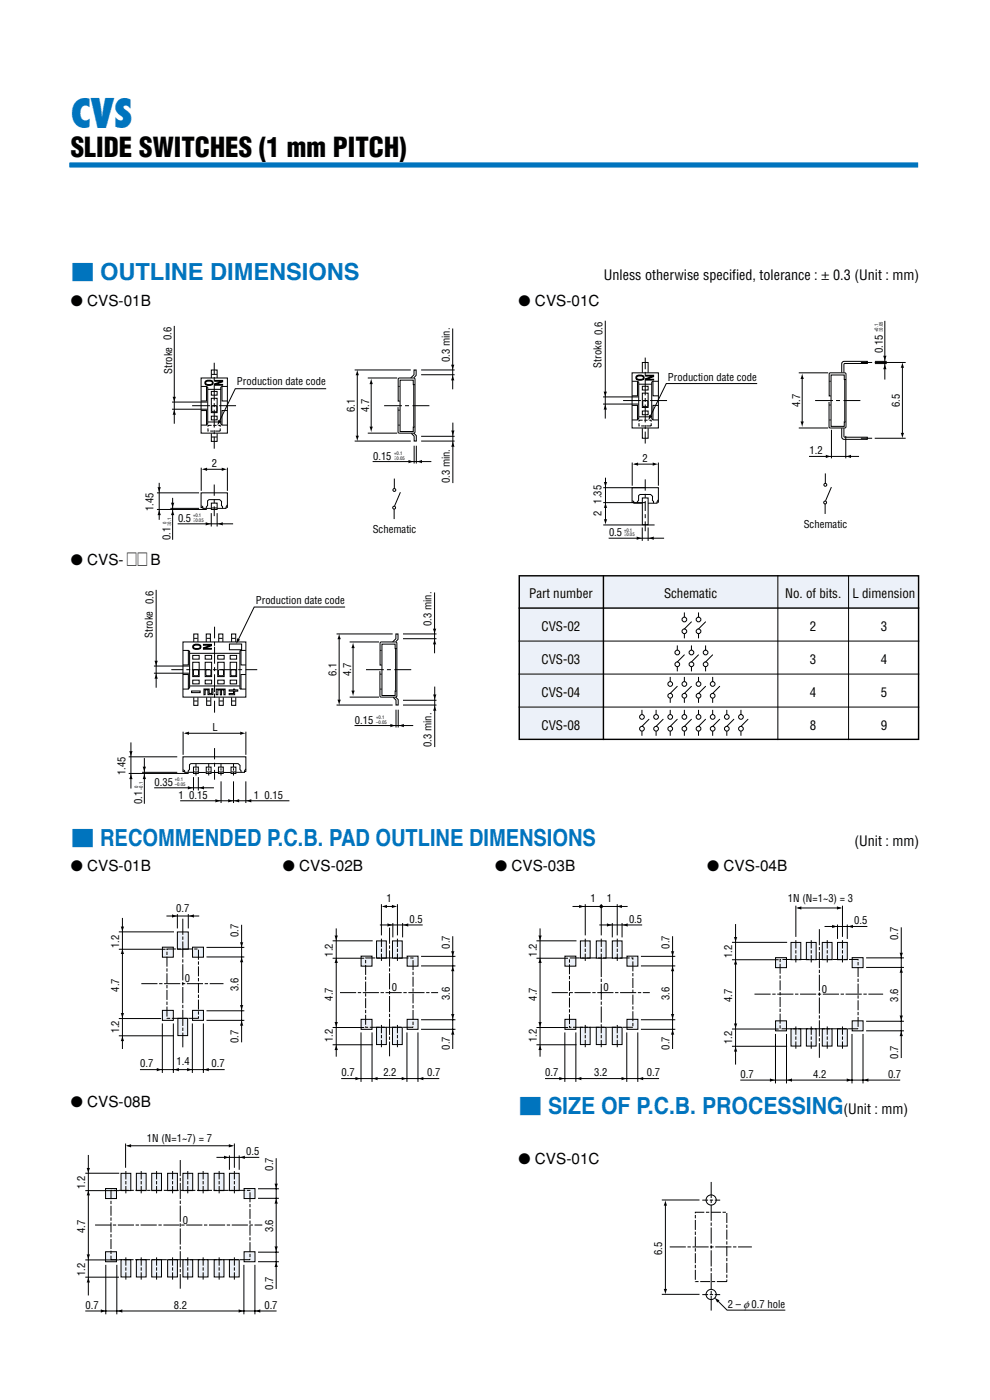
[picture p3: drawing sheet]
<svg xmlns="http://www.w3.org/2000/svg" width="210mm" height="297mm" viewBox="0 0 210 297" stroke-linecap="round" stroke-linejoin="round" font-family="sans-serif">
<path d="M14.7 35h180" fill="none" stroke="#0074be" stroke-width="1" stroke-linecap="butt"/>
<g fill="none" stroke="#000" stroke-width=".21">
<path d="M37 69.1v20.8M44.9 79.4h1.1M45.4 77v2.4M45.4 80v.8M75.2 78.5h11.9M75.8 79.4v13.3M89.3 78.5h7.1M89.3 79.5h7.1M96 69.7v12.9M128.4 68v20.8M134.1 79.1h5.6v11.7h-5.6zM135 79.8l.7-.2a.65 .65 0 0 1 .7 .1 .65 .65 0 0 1 .2 .7l-.9 .3a.63 .63 0 0 1-.6-.2 .63 .63 0 0 1-.1-.7z"/>
<path d="M135.1 79.9l1.2-.1a.33 .33 0 0 1 .2 .3 .33 .33 0 0 1-.2 .3l-.3 .1a.77 .77 0 0 1-1-.4zM136.3 79.1v-2.2h1.2v2.2M136.9 75.9v2.4M136.9 78.9v.8M137 79.6h1.6v.3l-1.6 .6h1.6v.1h-1.6v-.3l1.5-.5h-1.5zM169.4 79.1h6.3M179 79l.1-1.8 4.9-.1v-.4h-5.2l-.3 .5v1.8M182.6 76.9h2.4M185.5 76.9h6.6M185.6 77.1h2.5M185.6 76.7h2.5M187.7 68.1v12.4"/>
<path d="M191.4 77.8v14.3M36.5 85.3h7.5M36.5 86.8h7.5M40.7 86.1h3.8M42.7 80.2h5.5v11.7h-5.5zM42.7 87.1h1.1v3.1M42.7 82h1.1l.3 .2v7.7l-.3 .3h-1.1M42.7 99.2v4.9M43.2 99.6h4.4M43.5 80.9l.8-.2a.65 .65 0 0 1 .7 .1 .65 .65 0 0 1 .1 .7l-.8 .3a.63 .63 0 0 1-.7-.2 .63 .63 0 0 1-.1-.7zM43.7 81l1.2-.1a.33 .33 0 0 1 .1 .3 .33 .33 0 0 1-.1 .3l-.3 .1a.77 .77 0 0 1-1-.4zM43.8 82v3.1h-1.1"/>
<path d="M44.1 82.6h2.8M44.1 89.5h2.8M44.8 80.2v-1.7h1.3v1.7M44.8 83h1.3v.8h-1.3zM44.8 88.3h1.3v.8h-1.3zM44.8 84.5h1.3v3h-1.3zM44.8 91.9v1.7h1.3v-1.7M44.9 92.7h1.1M45 86.1h.9v1.2h-.9zM45.1 86.1h.8M45.4 81.4v3.6M45.4 85.5v.9"/>
<path d="M45.4 86.9v3.8M45.4 91.3v.8M45.4 92.7v2.5M45.5 80.7h1.7v.3l-1.6 .5h1.6v.2h-1.7v-.3l1.6-.5h-1.6zM46.5 86.1h3.6M47.1 82v3.1h1.1M48.2 99.2v4.9M48.2 87.1h-1.1v3.1M48.2 82h-1.1l-.3 .2v7.7l.3 .3h1.1M69.2 82.5h-19.3l-3.4 7M75.2 93.6h11.9M78 80.2h6.3"/>
<path d="M78 91.9h6.3M78.7 81.2v9.6M79 97.9h12.5M81.5 86.1h3.8M84.5 87h.3M84.5 82h.3M84.5 90.2h.3M84.8 85.1h-.3v-4.8h3.5v11.5h-3.5l-.1-5.4M85.9 86.1h.9M87.5 86.1h3.6M87.8 81.7v8.8M87.8 91.9l.5 .5v1.2h-.5v-1.1l-.6-.6"/>
<path d="M87.8 80.1l.5-.5v-1.1h-.5v1l-.7 .7M87.8 94.6v3.7M88 81.6h-.3v-1h-2.8v10.9h2.8v-.9h.3M88.3 94.6v3.7M89.3 93.6h7.1M89.3 92.6h7.1M96.1 89.7v12.8M127.9 84.2h7.5M127.9 85.7h7.5M132.2 85h3.8M134.1 86h1.1v3.1M134.1 80.9h1.1l.3 .2v7.7l-.3 .3h-1.1"/>
<path d="M134.1 98.1v4.9M134.6 98.5h4.4M135.2 80.9v3.1h-1.1M135.5 81.5h2.7M135.5 88.4h2.7M136.3 81.9h1.2v.8h-1.2zM136.3 87.2h1.2v.8h-1.2zM136.3 83.4h1.2v3h-1.2zM136.3 90.9v2.1h1.2v-2.1M136.4 85h1v1.2h-1zM136.5 85h.9M136.9 80.3v3.6"/>
<path d="M136.9 84.4v.9M136.9 85.8v3.8M136.9 90.2v.8M136.9 91.6v2.5M137.9 85h3.6M138.5 80.9v3.1h1.2M139.7 98.1v4.9M139.7 86h-1.2v3.1M139.7 80.9h-1.2l-.3 .2v7.7l.3 .3h1.2M160.6 81.4h-19.3l-3.4 7M169.4 90.8h6.3M170.2 80.2v9.5"/>
<path d="M171.6 96.8h10.6M172.9 85h3.8M175.9 85.9h.3M175.9 80.9h.3M175.9 89.1h.3M176.2 84h-.3l.1-4.8h3.4v11.5h-3.5v-5.4M176.4 91.2v6M177.3 85h.9M178.5 90.8v1.9l.3 .4 5.2 .1v-.4l-4.9-.1-.1-1.9M178.9 85h3.6M179.2 80.6v8.8M179.4 92.5v4.7"/>
<path d="M179.5 80.5h-.4v-.9h-2.8v10.9h2.8v-1h.3M182.6 93h2.4M185.5 93h6.6M33.3 104.6h8.9M33.3 108.1h10.6M33.8 102.4v7.9M36.1 107.8h6.1M36.6 105.6v8.9M37.7 111.1h11.7M42.7 107.3l.3 .2v.3h1.8M43.1 107.7h-.4v-3.1h5.5v3l-.2 .1M43.8 107.8v-.3l.2-.2v-1.1l.3-.2h2.3l.4 .4v.9l.2 .2v.3"/>
<path d="M44.8 108.9v2.8M44.8 106.7h1.3v1.4h-1.3zM44.9 107.8h1.2M45.4 102.8v2.4M45.4 105.9v.9M45.4 107.4v2.1M46.1 108.9v2.8M48.2 107.1l-.3 .7h-1.8M83.6 108v2.1M83.6 101.5v2.1M84.9 104.4l-1.2 2.9M128 111.4h10.9"/>
<path d="M128 106.6h8.9M128 103.5h8.9M128.4 101.3v9.2M129.1 114.2h11.8M134.1 106.2l.3 .2 .1 .4h1.8M134.5 106.6h-.4v-3.1h5.6v3l-.2 .1M135.2 106.7v-.3l.3-.2v-1.1l.3-.2h2.2l.4 .4v.9l.2 .2v.3M136.2 111.9v2.8M136.3 105.6h1.2v5.7h-1.2zM136.9 101.7v2.4M136.9 104.8v.8M136.9 106.3v2.1"/>
<path d="M136.9 109.1v.8M136.9 110.6v2.1M137.5 111.9v2.8M139.7 106l-.3 .8h-1.9M175 106.9v2.1M175.1 100.4v2.1M176.4 103.3l-1.3 3"/>
<circle cx="83.6" cy="107.7" r=".31"/>
<circle cx="83.6" cy="103.9" r=".31"/>
<circle cx="175" cy="106.6" r=".31"/>
<circle cx="175.1" cy="102.9" r=".31"/>
</g>
<path d="M44.1 90.2h2.6v1.3h-2.6zM135.5 89.1h2.6v1.3h-2.6z" fill="none" stroke="#000" stroke-width=".21" stroke-dasharray="1.1 .4 .7 .4 .7 .4" stroke-linecap="butt"/>
<g fill="#000">
<path d="M75.8 78.4l.3 1.2h-.7zM95.7 77.4h.7l-.4 1.2zM170.2 79.2l.3 1.2h-.7zM187.7 77.1l.4 1.2h-.8zM187.3 75.5h.7l-.3 1.2zM191.4 76.8l.4 1.2h-.7zM37 86.8l.3 1.2h-.7zM36.6 84.2h.7l-.3 1.2zM42.7 99.6l1.2-.4v.7zM46.3 89.1l.6 .3-.8 .9zM47 99.2l1.2 .4-1.2 .3zM75.4 92.4h.7l-.3 1.2z"/>
<path d="M78.7 80.3l.4 1.2h-.7zM78.4 90.5h.7l-.4 1.2zM86.7 97.6l1.1 .3-1.1 .4zM88.3 97.9l1.2-.3v.7zM96 79.5l.4 1.2h-.7zM96.1 93.6l.3 1.2h-.7zM95.7 91.3h.7l-.3 1.2zM128.4 85.7l.3 1.2h-.7zM128 83.1h.7l-.3 1.2zM134.2 98.5l1.1-.4v.7zM137.7 88l.6 .3-.8 .9zM138.5 98.1l1.2 .4-1.2 .3z"/>
<path d="M169.8 89.4h.7l-.3 1.2zM175.2 96.5l1.2 .3-1.2 .4zM179.3 96.8l1.2-.3v.7zM191.1 91.8h.7l-.4 1.2zM33.8 108.1l.3 1.2h-.7zM33.4 103.4h.7l-.3 1.2zM36.6 108.1l.4 1.2h-.7zM36.3 106.7h.7l-.4 1.1zM43.6 110.8l1.2 .3-1.2 .4zM46.1 111.1l1.2-.3v.7zM128.4 106.5l.4 1.2h-.7zM128.1 102.3h.7l-.4 1.2z"/>
<path d="M128.1 110.2h.7l-.4 1.2zM135.1 113.8l1.2 .4-1.2 .3zM137.5 114.2l1.2-.4v.7z"/>
</g>
<path d="M119.8 202.8h2.3v2.2h-2.3z" fill="#ecf1f9"/>
<path d="M119.8 202.8h2.3v2.2h-2.3z" fill="none" stroke="#000" stroke-width=".21"/>
<path d="M119.8 216.2h2.3v2.2h-2.3z" fill="#ecf1f9"/>
<path d="M119.8 216.2h2.3v2.2h-2.3z" fill="none" stroke="#000" stroke-width=".21"/>
<path d="M123.1 199.6h2.1v3.7h-2.1z" fill="#ecf1f9"/>
<path d="M123.1 199.6h2.1v3.7h-2.1z" fill="none" stroke="#000" stroke-width=".21"/>
<path d="M126.5 199.6h2.1v3.7h-2.1z" fill="#ecf1f9"/>
<path d="M126.5 199.6h2.1v3.7h-2.1z" fill="none" stroke="#000" stroke-width=".21"/>
<path d="M123.1 217.9h2.1v3.7h-2.1z" fill="#ecf1f9"/>
<path d="M123.1 217.9h2.1v3.7h-2.1z" fill="none" stroke="#000" stroke-width=".21"/>
<path d="M126.5 217.9h2.1v3.7h-2.1z" fill="#ecf1f9"/>
<path d="M124.1 191.8v6.6M127.5 191.8v6.6M130.9 191.8v6.6M126.5 217.9h2.1v3.7h-2.1z" fill="none" stroke="#000" stroke-width=".21"/>
<path d="M124.1 199.1v4.8M127.5 199.1v4.8M127.5 217.4v4.8" fill="none" stroke="#000" stroke-width=".21" stroke-dasharray="1.8 .4 .7 .4" stroke-linecap="butt"/>
<path d="M117 210.6h20.8M127.5 203.9v13.5" fill="none" stroke="#000" stroke-width=".21" stroke-dasharray="3.4 .4 .7 .4" stroke-linecap="butt"/>
<path d="M133 202.8h2.3v2.2h-2.3z" fill="#ecf1f9"/>
<path d="M133 202.8h2.3v2.2h-2.3z" fill="none" stroke="#000" stroke-width=".21"/>
<path d="M133 216.2h2.3v2.2h-2.3z" fill="#ecf1f9"/>
<path d="M133 216.2h2.3v2.2h-2.3z" fill="none" stroke="#000" stroke-width=".21"/>
<path d="M129.9 199.6h2.1v3.7h-2.1z" fill="#ecf1f9"/>
<path d="M129.9 199.6h2.1v3.7h-2.1z" fill="none" stroke="#000" stroke-width=".21"/>
<path d="M129.9 217.9h2.1v3.7h-2.1z" fill="#ecf1f9"/>
<g fill="none" stroke="#000" stroke-width=".21">
<path d="M113.8 199.6h8.5M114.6 197v27.2M121.4 192.3h11.7M127.1 196.2h9.1M129.9 195.8v3.1M132 195.8v3.1M142.7 198.6v23.9M113.8 218h6.7M113.8 203.3h6.7M119.8 219v10.5M122.2 219v10.5M129.9 217.9h2.1v3.7h-2.1z"/>
<path d="M133 219v10.5M135.3 219v10.5M136 202.9h7.2M136 204.9h7.2M136 216.3h7.2M136 218.4h7.2M113.8 221.6h8.5M115.6 228.8h24.2"/>
</g>
<path d="M130.9 199.1v4.8M124.1 217.4v4.8M130.9 217.4v4.8" fill="none" stroke="#000" stroke-width=".21" stroke-dasharray="1.8 .4 .7 .4" stroke-linecap="butt"/>
<g fill="#000">
<path d="M114.2 198.5h.7l-.3 1.2zM122.9 191.9l1.1 .4-1.1 .4zM128.7 195.9l1.2 .3-1.2 .4zM130.7 192.3l1.2-.4v.8zM131.9 196.2l1.2-.3v.7zM114.6 203.1l.3 1.2h-.7zM114.2 216.8h.7l-.3 1.2zM142.7 218.3l.3 1.2h-.7zM142.7 204.8l.3 1.2h-.7zM142.3 215.1h.7l-.3 1.2zM142.3 201.8h.7l-.3 1.2zM114.6 221.6l.3 1.2h-.7z"/>
<path d="M118.6 228.5l1.2 .3-1.2 .4zM122.1 228.8l1.2-.3v.7zM131.8 228.5l1.2 .3-1.2 .4zM135.2 228.8l1.2-.3v.7z"/>
<circle cx="127.5" cy="192.3" r=".38"/>
</g>
<path d="M120.8 203.2h13.4v14.7h-13.4z" fill="none" stroke="#000" stroke-width=".21" stroke-dasharray="2.1 .4 .7 .4" stroke-linecap="butt"/>
<path d="M76.6 202.8h2.3v2.2h-2.3z" fill="#ecf1f9"/>
<path d="M76.6 202.8h2.3v2.2h-2.3z" fill="none" stroke="#000" stroke-width=".21"/>
<path d="M86.4 202.8h2.3v2.2h-2.3z" fill="#ecf1f9"/>
<path d="M86.4 202.8h2.3v2.2h-2.3z" fill="none" stroke="#000" stroke-width=".21"/>
<path d="M76.6 216.2h2.3v2.2h-2.3z" fill="#ecf1f9"/>
<path d="M76.6 216.2h2.3v2.2h-2.3z" fill="none" stroke="#000" stroke-width=".21"/>
<path d="M86.4 216.2h2.3v2.2h-2.3z" fill="#ecf1f9"/>
<path d="M86.4 216.2h2.3v2.2h-2.3z" fill="none" stroke="#000" stroke-width=".21"/>
<path d="M79.9 199.6h2v3.7h-2z" fill="#ecf1f9"/>
<path d="M79.9 199.6h2v3.7h-2z" fill="none" stroke="#000" stroke-width=".21"/>
<path d="M83.3 199.6h2v3.7h-2z" fill="#ecf1f9"/>
<path d="M83.3 199.6h2v3.7h-2z" fill="none" stroke="#000" stroke-width=".21"/>
<path d="M79.9 217.9h2v3.7h-2z" fill="#ecf1f9"/>
<path d="M79.9 217.9h2v3.7h-2z" fill="none" stroke="#000" stroke-width=".21"/>
<path d="M83.3 217.9h2v3.7h-2z" fill="#ecf1f9"/>
<g fill="none" stroke="#000" stroke-width=".21">
<path d="M70.6 199.6h8.4M71.3 197v27.2M80.6 196.2h9.1M80.9 191.8v6.6M81.3 192.3h2.6M83.3 195.8v3.1M84.3 191.8v6.6M85.4 195.8v3.1M96 198.6v23.9M70.6 218h6.7M70.6 203.3h6.7M76.6 219v10.5"/>
<path d="M78.9 219v10.5M83.3 217.9h2v3.7h-2zM86.3 219v10.5M88.7 219v10.5M89.3 202.9h7.3M89.3 204.9h7.3M89.3 216.3h7.3M89.3 218.4h7.3M70.6 221.6h8.4M72.4 228.8h20.8"/>
</g>
<path d="M77.6 203.2h10v14.7h-10z" fill="none" stroke="#000" stroke-width=".21" stroke-dasharray="2.1 .4 .7 .4" stroke-linecap="butt"/>
<path d="M80.9 199.1v4.8M84.3 199.1v4.8M80.9 217.4v4.8M84.3 217.4v4.8" fill="none" stroke="#000" stroke-width=".21" stroke-dasharray="1.8 .4 .7 .4" stroke-linecap="butt"/>
<path d="M82.6 196.8v27.3M72.1 210.6h20.8" fill="none" stroke="#000" stroke-width=".21" stroke-dasharray="3.4 .4 .7 .4" stroke-linecap="butt"/>
<g fill="#000">
<path d="M71 198.5h.7l-.4 1.2zM80.9 192.3l1.2-.4v.8zM82.2 195.9l1.2 .3-1.2 .4zM83.1 191.9l1.2 .4-1.2 .4zM85.4 196.2l1.2-.3v.7zM71.3 203.1l.4 1.2h-.7zM71 216.8h.7l-.4 1.2zM96 218.3l.4 1.2h-.7zM96 204.8l.4 1.2h-.7zM95.7 215.1h.7l-.4 1.2zM95.7 201.8h.7l-.4 1.2zM71.3 221.6l.4 1.2h-.7z"/>
<path d="M75.4 228.5l1.2 .3-1.2 .4zM78.9 228.8l1.2-.3v.7zM85.2 228.5l1.2 .3-1.2 .4zM88.6 228.8l1.2-.3v.7z"/>
</g>
<path d="M37.6 197.7h2.3v3.7h-2.3z" fill="#ecf1f9"/>
<path d="M37.6 197.7h2.3v3.7h-2.3z" fill="none" stroke="#000" stroke-width=".21"/>
<path d="M34.5 200.9h2.3v2.2h-2.3z" fill="#ecf1f9"/>
<path d="M34.5 200.9h2.3v2.2h-2.3z" fill="none" stroke="#000" stroke-width=".21"/>
<path d="M40.8 200.9h2.4v2.2h-2.4z" fill="#ecf1f9"/>
<path d="M40.8 200.9h2.4v2.2h-2.4z" fill="none" stroke="#000" stroke-width=".21"/>
<path d="M34.5 214.3h2.3v2.2h-2.3z" fill="#ecf1f9"/>
<path d="M34.5 214.3h2.3v2.2h-2.3z" fill="none" stroke="#000" stroke-width=".21"/>
<path d="M40.8 214.3h2.4v2.2h-2.4z" fill="#ecf1f9"/>
<path d="M40.8 214.3h2.4v2.2h-2.4z" fill="none" stroke="#000" stroke-width=".21"/>
<path d="M37.7 216h2.1v3.7h-2.1z" fill="#ecf1f9"/>
<g fill="none" stroke="#000" stroke-width=".21">
<path d="M25.2 197.7h11.7M26 194.7v27.8M35.3 194.3h7M37.6 193.9v3.1M39.9 193.9v3.1M51.3 196.2v24.9M25.2 216.1h9M25.2 201.4h9.9M25.2 219.7h11.7M34.4 217.1v10.5M36.8 217.1v10.5M37.7 216h2.1v3.7h-2.1z"/>
<path d="M40.8 217.1v10.5M43.1 217.1v10.5M43.8 201h8M43.8 203h8M43.8 214.4h8M43.8 216.5h8M29.7 226.9h18M140.4 254.6h8M141.1 255.5v18.3M140.4 274.6h8M152.2 275.9l2 2h12.4"/>
<circle cx="150.9" cy="254.6" r="1.08"/>
<circle cx="150.9" cy="274.6" r="1.08"/>
</g>
<path d="M35.4 201.3h6.7v14.7h-6.7zM147.5 257.2h6.7v14.7h-6.7z" fill="none" stroke="#000" stroke-width=".21" stroke-dasharray="2.1 .4 .7 .4" stroke-linecap="butt"/>
<path d="M38.8 194.9v27.3M30 208.7h17.4M150.9 250.7v27.3M142.1 264.5h17.4" fill="none" stroke="#000" stroke-width=".21" stroke-dasharray="3.4 .4 .7 .4" stroke-linecap="butt"/>
<g fill="#000">
<path d="M25.6 196.6h.7l-.3 1.2zM36.5 194l1.2 .3-1.2 .4zM39.9 194.3l1.2-.3v.7zM26 201.2l.3 1.2h-.7zM25.6 214.9h.7l-.3 1.2zM51.3 216.4l.3 1.2h-.7zM51.3 202.9l.3 1.2h-.7zM50.9 213.2h.7l-.3 1.2zM50.9 199.9h.7l-.3 1.2zM26 219.7l.3 1.2h-.7zM33.3 226.6l1.2 .3-1.2 .4zM36.7 226.9l1.2-.3v.7z"/>
<path d="M39.7 226.6l1.2 .3-1.2 .4zM43.1 226.9l1.2-.3v.7zM141.1 254.6l.4 1.2h-.7zM140.8 273.4h.7l-.4 1.2zM151.5 275.2l1.1 .6-.5 .5z"/>
</g>
<path d="M149 254.6h3.8M149 274.6h3.8" fill="none" stroke="#000" stroke-width=".21" stroke-dasharray="1.2 .4 .7 .4" stroke-linecap="butt"/>
<path d="M38.8 248.9h2.1v3.7h-2.1z" fill="#ecf1f9"/>
<path d="M38.8 248.9h2.1v3.7h-2.1z" fill="none" stroke="#000" stroke-width=".21"/>
<path d="M51.8 252.1h2.3v2.2h-2.3z" fill="#ecf1f9"/>
<path d="M51.8 252.1h2.3v2.2h-2.3z" fill="none" stroke="#000" stroke-width=".21"/>
<path d="M51.8 265.5h2.3v2.2h-2.3z" fill="#ecf1f9"/>
<path d="M51.8 265.5h2.3v2.2h-2.3z" fill="none" stroke="#000" stroke-width=".21"/>
<path d="M42.1 248.9h2v3.7h-2z" fill="#ecf1f9"/>
<path d="M42.1 248.9h2v3.7h-2z" fill="none" stroke="#000" stroke-width=".21"/>
<path d="M45.4 248.9h2.1v3.7h-2.1z" fill="#ecf1f9"/>
<path d="M45.4 248.9h2.1v3.7h-2.1z" fill="none" stroke="#000" stroke-width=".21"/>
<path d="M48.7 248.9h2v3.7h-2z" fill="#ecf1f9"/>
<path d="M48.7 248.9h2v3.7h-2z" fill="none" stroke="#000" stroke-width=".21"/>
<path d="M38.8 267.2h2.1v3.7h-2.1z" fill="#ecf1f9"/>
<path d="M38.8 267.2h2.1v3.7h-2.1z" fill="none" stroke="#000" stroke-width=".21"/>
<path d="M42.1 267.2h2v3.7h-2z" fill="#ecf1f9"/>
<path d="M42.1 267.2h2v3.7h-2z" fill="none" stroke="#000" stroke-width=".21"/>
<path d="M45.4 267.2h2.1v3.7h-2.1z" fill="#ecf1f9"/>
<path d="M45.4 267.2h2.1v3.7h-2.1z" fill="none" stroke="#000" stroke-width=".21"/>
<path d="M48.7 267.2h2v3.7h-2z" fill="#ecf1f9"/>
<path d="M48.7 267.2h2v3.7h-2z" fill="none" stroke="#000" stroke-width=".21"/>
<path d="M28.9 248.9h2.1v3.7h-2.1z" fill="#ecf1f9"/>
<path d="M28.9 248.9h2.1v3.7h-2.1z" fill="none" stroke="#000" stroke-width=".21"/>
<path d="M32.2 248.9h2.1v3.7h-2.1z" fill="#ecf1f9"/>
<path d="M32.2 248.9h2.1v3.7h-2.1z" fill="none" stroke="#000" stroke-width=".21"/>
<path d="M35.6 248.9h2v3.7h-2z" fill="#ecf1f9"/>
<path d="M35.6 248.9h2v3.7h-2z" fill="none" stroke="#000" stroke-width=".21"/>
<path d="M28.9 267.2h2.1v3.7h-2.1z" fill="#ecf1f9"/>
<path d="M28.9 267.2h2.1v3.7h-2.1z" fill="none" stroke="#000" stroke-width=".21"/>
<path d="M32.2 267.2h2.1v3.7h-2.1z" fill="#ecf1f9"/>
<path d="M32.2 267.2h2.1v3.7h-2.1z" fill="none" stroke="#000" stroke-width=".21"/>
<path d="M35.6 267.2h2v3.7h-2z" fill="#ecf1f9"/>
<path d="M35.6 267.2h2v3.7h-2z" fill="none" stroke="#000" stroke-width=".21"/>
<path d="M25.7 248.9h2v3.7h-2z" fill="#ecf1f9"/>
<path d="M25.7 248.9h2v3.7h-2z" fill="none" stroke="#000" stroke-width=".21"/>
<path d="M22.4 252.1h2.3v2.2h-2.3z" fill="#ecf1f9"/>
<path d="M22.4 252.1h2.3v2.2h-2.3z" fill="none" stroke="#000" stroke-width=".21"/>
<path d="M22.4 265.5h2.3v2.2h-2.3z" fill="#ecf1f9"/>
<path d="M22.4 265.5h2.3v2.2h-2.3z" fill="none" stroke="#000" stroke-width=".21"/>
<path d="M25.7 267.2h2v3.7h-2z" fill="#ecf1f9"/>
<g fill="none" stroke="#000" stroke-width=".21">
<path d="M33.1 125.1v20.8M38.8 136.2h13.4v11.7h-13.4zM38.8 138h1.2v3.1h-1.2M40 138l.2 .2v7.7l-.2 .3M40.3 138.6h10.5M40.9 139h1.3v.8h-1.3zM40.9 136.9l.8-.2a.65 .65 0 0 1 .7 .1 .65 .65 0 0 1 .2 .7l-.9 .3a.63 .63 0 0 1-.7-.2 .63 .63 0 0 1-.1-.7zM41.1 136.2v-1.7h.9v1.7M41.1 137l1.2-.1a.33 .33 0 0 1 .2 .3 .33 .33 0 0 1-.2 .3l-.3 .1a.77 .77 0 0 1-1-.4zM41.1 135.4h.8M43.2 136.7h1.6v.3l-1.6 .5h1.6v.2h-1.6v-.3l1.5-.5h-1.5zM43.5 139h1.4v.8h-1.4z"/>
<path d="M43.7 136.2v-1.7h.9v1.7M43.8 135.4h.8M45.5 133v2.4M45.5 136.2v.8M45.5 137.2v3.6M46.2 139h1.4v.8h-1.4zM46.4 136.2v-1.7h.9v1.7M46.4 135.4h.8M48.7 136.6h2.6v1.2h-2.6zM48.8 139h1.4v.8h-1.4zM49.1 136.2v-1.7h.9v1.7M49.2 135.4h.8"/>
<path d="M51.1 138l-.2 .1v8l.2 .1M52.2 138h-1.1v3.1h1.1M71.4 134.5h11.9M71.9 135.4v13.3M73.2 128.8h-19.3l-3.4 7M74.2 136.2h6.2M74.9 137.2v9.6M80.6 138h.3M83.9 137.7v8.8M84 136.1l.4-.5v-1.1h-.4v1l-.7 .7M84.2 137.6h-.4v-1h-2.8v10.9h2.8v-.9h.3M85.5 134.5h7.1"/>
<path d="M85.5 135.5h7.1M92.2 125.7v12.9M27.8 157.5v9.8M32.6 141.3h7.5M32.6 142.8h7.5M36.3 142.1h2.6M38.8 143.1h1.2v3.1h-1.2M38.8 155.2v4.9M39.3 155.6h12.2M39.5 142.1h.9M40.3 145.5h10.5M40.6 146.6h1.9v.3h-1.9z"/>
<path d="M40.7 142.1h3.8M40.9 144.3h1.3v.8h-1.3zM40.9 140.5h1.3v3h-1.3zM41.1 142.1h.9v1.2h-.9zM41.1 147.9v1.7h.9v-1.7M41.1 148.7h.8M43.3 146.2h1.1v.9h.5v-1h.3v1.3h-1.1v-1.1h-.6v1.1h-.2zM43.5 144.3h1.4v.8h-1.4zM43.5 140.5h1.4v3h-1.4zM43.7 142.1h1v1.2h-1zM43.8 147.9v1.7h.9v-1.7M43.9 148.7h.8"/>
<path d="M45.1 142.1h.9M45.5 141.5v.9M45.5 143v3.8M45.5 147.2v.8M45.5 148.7v2.5M45.5 158.7v2.4M45.9 146.2h1.9v1.2h-.3v-1h-.5v1h-.3v-1h-.5v1h-.3zM46.2 144.3h1.4v.8h-1.4zM46.2 140.5h1.4v3h-1.4zM46.4 142.1h.9v1.2h-.9zM46.5 147.9v1.7h.9v-1.7M46.5 148.7h.8"/>
<path d="M46.7 142.1h3.6M48.6 146.4h.9v-.2h.3v.2h.6v.2h-.6v.8h-1.2v-.3h.9v-.5h-.9zM48.8 144.3h1.4v.8h-1.4zM48.8 140.5h1.4v3h-1.4zM49 142.1h1v1.2h-1zM49.1 147.9v1.7h.9v-1.7M49.2 148.7h.8M50.5 142.1h.9M52.1 142.1h2.5M52.2 143.1h-1.1v3.1h1.1M52.2 155.2v4.9M71.4 149.6h11.9"/>
<path d="M74.2 147.9h6.2M75.2 153.9h12.5M77.6 142.1h3.8M80.6 143h.4M80.6 146.2h.4M81 141.1h-.4l.1-4.8h3.4v11.5h-3.4l-.1-5.4M82.1 142.1h.8M83.7 142.1h3.5M83.9 147.9l.6 .5v1.2h-.5v-1.1l-.6-.6M84 150.6v3.7M84.5 150.6v3.7M85.5 149.6h7.1"/>
<path d="M85.5 148.6h7.1M92.2 145.7v12.8M27.3 160.6h10.3M27.3 164.1h12.7M30.1 163.8h7.5M30.6 160.8v9.7M32.7 167.1h12.7M38.2 169.9h23.2M38.9 163.3l.3 .2v.3h1.9M39.2 163.7h-.4v-3.1h13.4v3l-.2 .1M39.9 163.8v-.3l.3-.2v-1.1l.3-.2h10l.4 .4v.9l.2 .2v.3M41 162.7h1.1v1.4h-1.1z"/>
<path d="M41 164.9v2.8M41.1 163.8h1M41.6 162v.8M41.6 163v.5M41.6 163.8v.7M42.1 164.9v2.8M42.1 163.9h1.6M43.7 162.7h1.1v1.4h-1.1zM43.8 163.8h1M44.3 162v.8M44.3 163v.5M44.3 163.8v.7"/>
<path d="M44.8 163.9h1.5M45.5 161.8v.9M45.5 163.3v2.1M46.3 162.7h1.1v1.4h-1.1zM46.4 163.8h1M46.9 162v.8M46.9 163v.5M46.9 163.8v.7M46.9 165.8v4.6M47.5 163.9h1.5M49 162.7h1v1.4h-1zM49.1 163.8h.9"/>
<path d="M49.5 162v.8M49.5 163v.5M49.5 163.8v.7M49.5 165.8v4.6M52.1 165.8v4.6M52.2 163.1l-.3 .7h-1.8M18.1 252.6h7.2M18.1 248.9h7.2M18.7 245v29.8M26.6 242.6v5.1M27 243.1h22.3M45.9 245.5h9.1"/>
<path d="M48.7 245.1v3.1M49.7 242.6v5.1M50.7 245.1v3.1M54.7 252.2h4.5M54.7 254.2h4.5M58.6 245.7v27.7M18.1 278.1h40.6M18.1 267.3h7.1M18.1 270.9h7.1M22.4 268.3v10.5M24.8 268.3v10.5M25.7 267.2h2v3.7h-2z"/>
<path d="M51.7 268.3v10.5M54.1 268.3v10.5M54.7 265.6h4.5M54.7 267.7h4.5"/>
</g>
<path d="M23.5 252.5h29.5v14.7h-29.5z" fill="none" stroke="#000" stroke-width=".21" stroke-dasharray="2.1 .4 .7 .4" stroke-linecap="butt"/>
<g fill="none" stroke="#000" stroke-width=".21" stroke-dasharray="1.8 .4 .7 .4" stroke-linecap="butt">
<path d="M26.7 248.4v4.8M30 248.4v4.8M33.2 248.4v4.8M36.6 248.4v4.8M39.8 248.4v4.8M43.1 248.4v4.8M46.5 248.4v4.8M49.7 248.4v4.8M26.7 266.7v4.8M30 266.7v4.8M33.2 266.7v4.8M36.6 266.7v4.8"/>
<path d="M39.8 266.7v4.8M43.1 266.7v4.8M46.5 266.7v4.8M49.7 266.7v4.8"/>
</g>
<path d="M20.2 259.9h35.4M38.2 246.1v27.3" fill="none" stroke="#000" stroke-width=".21" stroke-dasharray="3.4 .4 .7 .4" stroke-linecap="butt"/>
<g fill="#000">
<path d="M50.3 135.4l.6 .3-.8 .9zM71.9 134.4l.4 1.2h-.7zM74.9 136.3l.3 1.2h-.7zM92.2 135.5l.3 1.2h-.7zM91.8 133.4h.7l-.3 1.2zM27.4 159.4h.7l-.3 1.2zM33.1 142.8l.4 1.2h-.7zM32.8 140.2h.7l-.4 1.2zM38.9 155.6l1.2-.4v.7zM51 155.2l1.2 .4-1.2 .3zM71.6 148.4h.7l-.4 1.2zM74.5 146.5h.7l-.3 1.2z"/>
<path d="M82.8 153.6l1.2 .3-1.2 .4zM84.5 153.9l1.2-.3v.7zM92.2 149.6l.4 1.2h-.7zM91.9 147.3h.7l-.4 1.2zM27.8 164.1l.3 1.2h-.7zM30.6 164.1l.4 1.2h-.7zM30.3 162.7h.7l-.4 1.1zM39.8 166.8l1.2 .3-1.2 .4zM42.1 167.1l1.2-.3v.7zM45.7 169.5l1.2 .4-1.2 .3zM48.4 169.5l1.2 .4-1.2 .3zM49.5 169.9l1.2-.4v.7z"/>
<path d="M52.1 169.9l1.2-.4v.7zM18.7 252.4l.4 1.2h-.7zM18.4 247.8h.7l-.4 1.2zM26.6 243.1l1.2-.4v.7zM47.5 245.2l1.2 .3-1.2 .4zM48.5 242.7l1.2 .4-1.2 .3zM50.7 245.5l1.2-.3v.7zM58.6 254.1l.3 1.2h-.7zM58.2 251.1h.7l-.3 1.2zM18.7 270.9l.4 1.2h-.7zM18.4 266.1h.7l-.4 1.2zM21.4 277.8l1.2 .3-1.2 .4z"/>
<path d="M24.7 278.1l1.2-.3v.7zM50.6 277.8l1.2 .3-1.2 .4zM54 278.1l1.2-.3v.7zM58.6 267.6l.3 1.2h-.7zM58.2 264.4h.7l-.3 1.2z"/>
</g>
<path d="M167.8 199.9h2.1v3.7h-2.1z" fill="#ecf1f9"/>
<path d="M167.8 199.9h2.1v3.7h-2.1z" fill="none" stroke="#000" stroke-width=".21"/>
<path d="M164.5 203.2h2.3v2.1h-2.3z" fill="#ecf1f9"/>
<path d="M164.5 203.2h2.3v2.1h-2.3z" fill="none" stroke="#000" stroke-width=".21"/>
<path d="M180.8 203.2h2.3v2.1h-2.3z" fill="#ecf1f9"/>
<path d="M180.8 203.2h2.3v2.1h-2.3z" fill="none" stroke="#000" stroke-width=".21"/>
<path d="M164.5 216.6h2.3v2.1h-2.3z" fill="#ecf1f9"/>
<path d="M164.5 216.6h2.3v2.1h-2.3z" fill="none" stroke="#000" stroke-width=".21"/>
<path d="M180.8 216.6h2.3v2.1h-2.3z" fill="#ecf1f9"/>
<path d="M180.8 216.6h2.3v2.1h-2.3z" fill="none" stroke="#000" stroke-width=".21"/>
<path d="M171 199.9h2.1v3.7h-2.1z" fill="#ecf1f9"/>
<path d="M171 199.9h2.1v3.7h-2.1z" fill="none" stroke="#000" stroke-width=".21"/>
<path d="M174.4 199.9h2.1v3.7h-2.1z" fill="#ecf1f9"/>
<path d="M174.4 199.9h2.1v3.7h-2.1z" fill="none" stroke="#000" stroke-width=".21"/>
<path d="M177.7 199.9h2v3.7h-2z" fill="#ecf1f9"/>
<path d="M177.7 199.9h2v3.7h-2z" fill="none" stroke="#000" stroke-width=".21"/>
<path d="M167.8 218.3h2.1v3.6h-2.1z" fill="#ecf1f9"/>
<path d="M167.8 218.3h2.1v3.6h-2.1z" fill="none" stroke="#000" stroke-width=".21"/>
<path d="M171 218.3h2.1v3.6h-2.1z" fill="#ecf1f9"/>
<path d="M171 218.3h2.1v3.6h-2.1z" fill="none" stroke="#000" stroke-width=".21"/>
<path d="M174.4 218.3h2.1v3.6h-2.1z" fill="#ecf1f9"/>
<path d="M174.4 218.3h2.1v3.6h-2.1z" fill="none" stroke="#000" stroke-width=".21"/>
<path d="M177.7 218.3h2v3.6h-2z" fill="#ecf1f9"/>
<g fill="none" stroke="#000" stroke-width=".21">
<path d="M155.3 199.9h11.7M156 196v29.8M168.8 192.1v6.7M169.2 192.6h9.1M174.9 196.5h9.1M177.7 196.1v3.1M178.7 192.1v6.7M179.7 196.1v3.1M191.2 196.7v27.8M155.3 218.3h9.9M155.3 203.6h9.9M164.5 219.3v10.5"/>
<path d="M166.8 219.3v10.5M177.7 218.3h2v3.6h-2zM180.7 219.3v10.5M183.1 219.3v10.5M183.7 203.2h8M183.7 205.2h8M183.7 216.7h8M183.7 218.7h8M155.3 222h11.7M157 229.1h34"/>
</g>
<path d="M165.5 203.5h16.5v14.8h-16.5z" fill="none" stroke="#000" stroke-width=".21" stroke-dasharray="2.1 .4 .7 .4" stroke-linecap="butt"/>
<path d="M168.8 199.5v4.7M172.1 199.5v4.7M175.5 199.5v4.7M178.7 199.5v4.7M168.8 217.8v4.7M172.1 217.8v4.7M175.5 217.8v4.7M178.7 217.8v4.7" fill="none" stroke="#000" stroke-width=".21" stroke-dasharray="1.8 .4 .7 .4" stroke-linecap="butt"/>
<path d="M173.8 197.1v27.3M160 210.9h27.3" fill="none" stroke="#000" stroke-width=".21" stroke-dasharray="3.4 .4 .7 .4" stroke-linecap="butt"/>
<g fill="#000">
<path d="M155.7 198.8h.7l-.4 1.2zM168.8 192.6l1.2-.3v.7zM176.5 196.2l1.2 .3-1.2 .4zM177.5 192.3l1.2 .3-1.2 .4zM179.7 196.5l1.2-.3v.7zM156 203.4l.4 1.2h-.7zM155.7 217.1h.7l-.4 1.2zM191.2 218.6l.3 1.2h-.7zM191.2 205.2l.3 1.2h-.7zM190.8 215.4h.7l-.3 1.2zM190.8 202.1h.7l-.3 1.2zM156 221.9l.4 1.2h-.7z"/>
<path d="M163.3 228.8l1.2 .3-1.2 .4zM166.8 229.1l1.2-.3v.7zM179.6 228.8l1.2 .3-1.2 .4zM183 229.1l1.2-.3v.7z"/>
</g>
<g fill="#ecf1f9">
<path d="M110 122h18v7h-18z"/>
<path d="M110 129h18v7h-18z"/>
<path d="M110 136h18v7h-18z"/>
<path d="M110 143h18v7h-18z"/>
<path d="M128 122h37v7h-37z"/>
<path d="M165 122h15v7h-15z"/>
<path d="M180 122h15v7h-15z"/>
</g>
<circle cx="145.2" cy="133.9" r=".5" fill="#fff"/>
<circle cx="145.2" cy="133.9" r=".5" fill="none" stroke="#000" stroke-width=".21"/>
<circle cx="148.2" cy="133.9" r=".5" fill="#fff"/>
<circle cx="148.2" cy="133.9" r=".5" fill="none" stroke="#000" stroke-width=".21"/>
<circle cx="145.2" cy="131.4" r=".5" fill="#fff"/>
<circle cx="145.2" cy="131.4" r=".5" fill="none" stroke="#000" stroke-width=".21"/>
<circle cx="148.2" cy="131.4" r=".5" fill="#fff"/>
<g fill="none" stroke="#000" stroke-width=".21">
<path d="M145.2 129.9v1M145.2 134.4v1M146.7 131.9l-1.5 1.5M148.2 129.9v1M148.2 134.4v1M149.7 131.9l-1.5 1.5"/>
<circle cx="148.2" cy="131.4" r=".5"/>
</g>
<circle cx="143.7" cy="140.9" r=".5" fill="#fff"/>
<circle cx="143.7" cy="140.9" r=".5" fill="none" stroke="#000" stroke-width=".21"/>
<circle cx="146.7" cy="140.9" r=".5" fill="#fff"/>
<circle cx="146.7" cy="140.9" r=".5" fill="none" stroke="#000" stroke-width=".21"/>
<circle cx="149.7" cy="140.9" r=".5" fill="#fff"/>
<circle cx="149.7" cy="140.9" r=".5" fill="none" stroke="#000" stroke-width=".21"/>
<circle cx="143.7" cy="138.4" r=".5" fill="#fff"/>
<circle cx="143.7" cy="138.4" r=".5" fill="none" stroke="#000" stroke-width=".21"/>
<circle cx="146.7" cy="138.4" r=".5" fill="#fff"/>
<circle cx="146.7" cy="138.4" r=".5" fill="none" stroke="#000" stroke-width=".21"/>
<circle cx="149.7" cy="138.4" r=".5" fill="#fff"/>
<g fill="none" stroke="#000" stroke-width=".21">
<path d="M143.7 136.9v1M145.2 138.9l-1.5 1.5M146.7 136.9v1M148.2 138.9l-1.5 1.5M149.7 136.9v1M151.2 138.9l-1.5 1.5M143.7 141.4v1M146.7 141.4v1M149.7 141.4v1"/>
<circle cx="149.7" cy="138.4" r=".5"/>
</g>
<circle cx="142.2" cy="147.6" r=".5" fill="#fff"/>
<circle cx="142.2" cy="147.6" r=".5" fill="none" stroke="#000" stroke-width=".21"/>
<circle cx="145.2" cy="147.6" r=".5" fill="#fff"/>
<circle cx="145.2" cy="147.6" r=".5" fill="none" stroke="#000" stroke-width=".21"/>
<circle cx="148.2" cy="147.6" r=".5" fill="#fff"/>
<circle cx="148.2" cy="147.6" r=".5" fill="none" stroke="#000" stroke-width=".21"/>
<circle cx="151.2" cy="147.6" r=".5" fill="#fff"/>
<circle cx="151.2" cy="147.6" r=".5" fill="none" stroke="#000" stroke-width=".21"/>
<circle cx="142.2" cy="145.1" r=".5" fill="#fff"/>
<circle cx="142.2" cy="145.1" r=".5" fill="none" stroke="#000" stroke-width=".21"/>
<circle cx="145.2" cy="145.1" r=".5" fill="#fff"/>
<circle cx="145.2" cy="145.1" r=".5" fill="none" stroke="#000" stroke-width=".21"/>
<circle cx="148.2" cy="145.1" r=".5" fill="#fff"/>
<circle cx="148.2" cy="145.1" r=".5" fill="none" stroke="#000" stroke-width=".21"/>
<circle cx="151.2" cy="145.1" r=".5" fill="#fff"/>
<g fill="none" stroke="#000" stroke-width=".21">
<path d="M142.2 143.6v1M142.2 148.1v1M143.7 145.6l-1.5 1.5M145.2 143.6v1M145.2 148.1v1M146.7 145.6l-1.5 1.5M148.2 143.6v1M148.2 148.1v1M149.7 145.6l-1.5 1.5M151.2 143.6v1M151.2 148.1v1M152.7 145.6l-1.5 1.5"/>
<circle cx="151.2" cy="145.1" r=".5"/>
</g>
<circle cx="136.2" cy="154.6" r=".5" fill="#fff"/>
<circle cx="136.2" cy="154.6" r=".5" fill="none" stroke="#000" stroke-width=".21"/>
<circle cx="139.2" cy="154.6" r=".5" fill="#fff"/>
<circle cx="139.2" cy="154.6" r=".5" fill="none" stroke="#000" stroke-width=".21"/>
<circle cx="142.2" cy="154.6" r=".5" fill="#fff"/>
<circle cx="142.2" cy="154.6" r=".5" fill="none" stroke="#000" stroke-width=".21"/>
<circle cx="145.2" cy="154.6" r=".5" fill="#fff"/>
<circle cx="145.2" cy="154.6" r=".5" fill="none" stroke="#000" stroke-width=".21"/>
<circle cx="136.2" cy="152.1" r=".5" fill="#fff"/>
<circle cx="136.2" cy="152.1" r=".5" fill="none" stroke="#000" stroke-width=".21"/>
<circle cx="139.2" cy="152.1" r=".5" fill="#fff"/>
<circle cx="139.2" cy="152.1" r=".5" fill="none" stroke="#000" stroke-width=".21"/>
<circle cx="142.2" cy="152.1" r=".5" fill="#fff"/>
<circle cx="142.2" cy="152.1" r=".5" fill="none" stroke="#000" stroke-width=".21"/>
<circle cx="145.2" cy="152.1" r=".5" fill="#fff"/>
<g fill="none" stroke="#000" stroke-width=".21">
<path d="M136.2 150.6v1M136.2 155.1v1M137.7 152.6l-1.5 1.5M139.2 150.6v1M139.2 155.1v1M140.7 152.6l-1.5 1.5M142.2 150.6v1M142.2 155.1v1M143.7 152.6l-1.5 1.5M145.2 150.6v1M145.2 155.1v1M146.7 152.6l-1.5 1.5"/>
<circle cx="145.2" cy="152.1" r=".5"/>
</g>
<circle cx="148.2" cy="154.6" r=".5" fill="#fff"/>
<circle cx="148.2" cy="154.6" r=".5" fill="none" stroke="#000" stroke-width=".21"/>
<circle cx="151.2" cy="154.6" r=".5" fill="#fff"/>
<circle cx="151.2" cy="154.6" r=".5" fill="none" stroke="#000" stroke-width=".21"/>
<circle cx="154.2" cy="154.6" r=".5" fill="#fff"/>
<circle cx="154.2" cy="154.6" r=".5" fill="none" stroke="#000" stroke-width=".21"/>
<circle cx="157.2" cy="154.6" r=".5" fill="#fff"/>
<circle cx="157.2" cy="154.6" r=".5" fill="none" stroke="#000" stroke-width=".21"/>
<circle cx="148.2" cy="152.1" r=".5" fill="#fff"/>
<circle cx="148.2" cy="152.1" r=".5" fill="none" stroke="#000" stroke-width=".21"/>
<circle cx="151.2" cy="152.1" r=".5" fill="#fff"/>
<circle cx="151.2" cy="152.1" r=".5" fill="none" stroke="#000" stroke-width=".21"/>
<circle cx="154.2" cy="152.1" r=".5" fill="#fff"/>
<circle cx="154.2" cy="152.1" r=".5" fill="none" stroke="#000" stroke-width=".21"/>
<circle cx="157.2" cy="152.1" r=".5" fill="#fff"/>
<g fill="none" stroke="#000" stroke-width=".21">
<path d="M110 136h85M110 143h85M148.2 150.6v1M148.2 155.1v1M149.7 152.6l-1.5 1.5M151.2 150.6v1M151.2 155.1v1M152.7 152.6l-1.5 1.5M154.2 150.6v1M154.2 155.1v1M155.7 152.6l-1.5 1.5M157.2 150.6v1"/>
<path d="M157.2 155.1v1M158.7 152.6l-1.5 1.5"/>
<circle cx="157.2" cy="152.1" r=".5"/>
</g>
<path d="M110 129h85" fill="none" stroke="#000" stroke-width=".3"/>
<path d="M110 150h18v7h-18z" fill="#ecf1f9"/>
<path d="M165 122v35M180 122v35M110 150h85" fill="none" stroke="#000" stroke-width=".21"/>
<path d="M110.1 122.2h84.8v34.7h-84.8zM128 122v35" fill="none" stroke="#000" stroke-width=".3"/>
<text font-size="8.5" fill="#0074be" x="15" y="27.2">CVS</text>
<text font-size="5.7" x="15" y="33.3">SLIDE SWITCHES (1 mm PITCH)</text>
<g font-size="4.5" fill="#0074be">
<text x="15" y="59.4">■ OUTLINE DIMENSIONS</text>
<text x="15" y="179.4">■ RECOMMENDED P.C.B. PAD OUTLINE DIMENSIONS</text>
<text x="110" y="236.4">■ SIZE OF P.C.B. PROCESSING</text>
</g>
<g font-size="3.3">
<text x="15" y="64.9">● CVS-01B</text>
<text x="110" y="64.9">● CVS-01C</text>
<text x="15" y="119.9">● CVS- □□ B</text>
<text x="15" y="184.9">● CVS-01B</text>
<text x="60" y="184.9">● CVS-02B</text>
<text x="105" y="184.9">● CVS-03B</text>
<text x="150" y="184.9">● CVS-04B</text>
<text x="15" y="234.9">● CVS-08B</text>
<text x="110" y="246.9">● CVS-01C</text>
</g>
<g font-size="3">
<text x="128.1" y="59.4">Unless otherwise specified, tolerance : ± 0.3 (Unit : mm)</text>
<text x="181.3" y="179.4">(Unit : mm)</text>
<text x="178.9" y="236.4">(Unit : mm)</text>
</g>
<g font-size="2.7">
<text x="112.2" y="126.8">Part number</text>
<text x="140.8" y="126.8">Schematic</text>
<text x="166.5" y="126.8">No. of bits.</text>
<text x="180.8" y="126.8">L dimension</text>
<text x="114.9" y="133.8">CVS-02</text>
<text x="171.8" y="133.8">2</text>
<text x="186.8" y="133.8">3</text>
<text x="114.9" y="140.8">CVS-03</text>
<text x="171.8" y="140.8">3</text>
<text x="186.8" y="140.8">4</text>
<text x="114.9" y="147.8">CVS-04</text>
<text x="171.8" y="147.8">4</text>
<text x="186.8" y="147.8">5</text>
<text x="114.9" y="154.8">CVS-08</text>
<text x="171.8" y="154.8">8</text>
<text x="186.8" y="154.8">9</text>
</g>
<g font-size="2.3">
<text x="95.4" y="76.8" transform="rotate(-90 95.4 76.8)">0.3 min.</text>
<text x="127.6" y="78" transform="rotate(-90 127.6 78)">Stroke 0.6</text>
<text x="187.3" y="74.9" transform="rotate(-90 187.3 74.9)">0.15</text>
<text x="36.5" y="79.4" transform="rotate(-90 36.5 79.4)">Stroke 0.6</text>
<text x="50.3" y="81.7">Production date code</text>
<text x="141.7" y="80.9">Production date code</text>
<text x="75.2" y="87.4" transform="rotate(-90 75.2 87.4)">6.1</text>
<text x="78.3" y="87.4" transform="rotate(-90 78.3 87.4)">4.7</text>
<text x="169.8" y="86.3" transform="rotate(-90 169.8 86.3)">4.7</text>
<text x="190.9" y="86.3" transform="rotate(-90 190.9 86.3)">6.5</text>
<text x="44.9" y="99">2</text>
<text x="79.1" y="97.5">0.15</text>
<text x="136.3" y="97.9">2</text>
<text x="171.7" y="96.4">1.2</text>
<text x="95.4" y="102.5" transform="rotate(-90 95.4 102.5)">0.3 min.</text>
<text x="127.6" y="106.9" transform="rotate(-90 127.6 106.9)">1.35</text>
<text x="32.6" y="108.5" transform="rotate(-90 32.6 108.5)">1.45</text>
<text x="37.8" y="110.7">0.5</text>
<text x="79.1" y="113">Schematic</text>
<text x="127.6" y="109.5" transform="rotate(-90 127.6 109.5)">2</text>
<text x="129.2" y="113.8">0.5</text>
<text x="170.5" y="111.9">Schematic</text>
<text x="36.2" y="114.6" transform="rotate(-90 36.2 114.6)">0.1</text>
<text x="54.3" y="128.2">Production date code</text>
<text x="32.4" y="135.3" transform="rotate(-90 32.4 135.3)">Stroke 0.6</text>
<text x="91.6" y="132.8" transform="rotate(-90 91.6 132.8)">0.3 min.</text>
<text x="71.4" y="143.4" transform="rotate(-90 71.4 143.4)">6.1</text>
<text x="74.5" y="143.4" transform="rotate(-90 74.5 143.4)">4.7</text>
<text x="45" y="155">L</text>
<text x="75.3" y="153.5">0.15</text>
<text x="91.6" y="158.5" transform="rotate(-90 91.6 158.5)">0.3 min.</text>
<text x="26.6" y="164.5" transform="rotate(-90 26.6 164.5)">1.45</text>
<text x="32.8" y="166.7">0.35</text>
<text x="30.2" y="170.6" transform="rotate(-90 30.2 170.6)">0.1</text>
<text x="37.9" y="169.5">1 0.15</text>
<text x="53.9" y="169.5">1 0.15</text>
<text x="82" y="191.4">1</text>
<text x="125.2" y="191.4">1</text>
<text x="128.7" y="191.4">1</text>
<text x="167.1" y="191.3">1N (N=1~3) = 3</text>
<text x="37.4" y="193.4">0.7</text>
<text x="86.9" y="195.7">0.5</text>
<text x="133.4" y="195.7">0.5</text>
<text x="181.2" y="196.1">0.5</text>
<text x="25.3" y="201.1" transform="rotate(-90 25.3 201.1)">1.2</text>
<text x="50.6" y="198.8" transform="rotate(-90 50.6 198.8)">0.7</text>
<text x="70.6" y="203" transform="rotate(-90 70.6 203)">1.2</text>
<text x="95.4" y="201.3" transform="rotate(-90 95.4 201.3)">0.7</text>
<text x="113.9" y="203" transform="rotate(-90 113.9 203)">1.2</text>
<text x="142" y="201.3" transform="rotate(-90 142 201.3)">0.7</text>
<text x="155.3" y="203.3" transform="rotate(-90 155.3 203.3)">1.2</text>
<text x="190.5" y="199.4" transform="rotate(-90 190.5 199.4)">0.7</text>
<text x="39.2" y="208.4">0</text>
<text x="25.3" y="210.4" transform="rotate(-90 25.3 210.4)">4.7</text>
<text x="50.6" y="210.3" transform="rotate(-90 50.6 210.3)">3.6</text>
<text x="70.6" y="212.3" transform="rotate(-90 70.6 212.3)">4.7</text>
<text x="83.1" y="210.3">0</text>
<text x="95.4" y="212.2" transform="rotate(-90 95.4 212.2)">3.6</text>
<text x="113.9" y="212.3" transform="rotate(-90 113.9 212.3)">4.7</text>
<text x="128" y="210.3">0</text>
<text x="142" y="212.2" transform="rotate(-90 142 212.2)">3.6</text>
<text x="155.3" y="212.6" transform="rotate(-90 155.3 212.6)">4.7</text>
<text x="174.3" y="210.6">0</text>
<text x="190.5" y="212.5" transform="rotate(-90 190.5 212.5)">3.6</text>
<text x="25.3" y="219.2" transform="rotate(-90 25.3 219.2)">1.2</text>
<text x="50.6" y="221.2" transform="rotate(-90 50.6 221.2)">0.7</text>
<text x="70.6" y="221.1" transform="rotate(-90 70.6 221.1)">1.2</text>
<text x="113.9" y="221.1" transform="rotate(-90 113.9 221.1)">1.2</text>
<text x="155.3" y="221.5" transform="rotate(-90 155.3 221.5)">1.2</text>
<text x="29.7" y="226.4">0.7</text>
<text x="37.4" y="226">1.4</text>
<text x="44.9" y="226.4">0.7</text>
<text x="95.4" y="222.7" transform="rotate(-90 95.4 222.7)">0.7</text>
<text x="142" y="222.7" transform="rotate(-90 142 222.7)">0.7</text>
<text x="190.5" y="224.6" transform="rotate(-90 190.5 224.6)">0.7</text>
<text x="72.4" y="228.3">0.7</text>
<text x="81.3" y="228.3">2.2</text>
<text x="90.6" y="228.3">0.7</text>
<text x="115.7" y="228.3">0.7</text>
<text x="126" y="228.3">3.2</text>
<text x="137.2" y="228.3">0.7</text>
<text x="157.1" y="228.6">0.7</text>
<text x="172.5" y="228.6">4.2</text>
<text x="188.4" y="228.6">0.7</text>
<text x="31.2" y="242.3">1N (N=1~7) = 7</text>
<text x="52.2" y="245">0.5</text>
<text x="57.9" y="248.4" transform="rotate(-90 57.9 248.4)">0.7</text>
<text x="18" y="252.3" transform="rotate(-90 18 252.3)">1.2</text>
<text x="18" y="261.6" transform="rotate(-90 18 261.6)">4.7</text>
<text x="38.8" y="259.6">0</text>
<text x="57.9" y="261.5" transform="rotate(-90 57.9 261.5)">3.6</text>
<text x="140.4" y="266.2" transform="rotate(-90 140.4 266.2)">6.5</text>
<text x="18" y="270.7" transform="rotate(-90 18 270.7)">1.2</text>
<text x="57.9" y="273.6" transform="rotate(-90 57.9 273.6)">0.7</text>
<text x="18.1" y="277.6">0.7</text>
<text x="36.9" y="277.6">8.2</text>
<text x="56.1" y="277.6">0.7</text>
<text x="154.4" y="277.5">2 – φ 0.7 hole</text>
</g>
<g font-size="1">
<text x="186.3" y="70.4" transform="rotate(-90 186.3 70.4)">+0.1</text>
<text x="187.3" y="70.4" transform="rotate(-90 187.3 70.4)">ﾐ0.05</text>
<text x="83.6" y="96.5">+0.1</text>
<text x="83.6" y="97.5">ﾐ0.05</text>
<text x="35.3" y="111.1" transform="rotate(-90 35.3 111.1)">0</text>
<text x="36.3" y="111.6" transform="rotate(-90 36.3 111.6)">ﾐ0.1</text>
<text x="41" y="109.8">+0.1</text>
<text x="41" y="110.8">ﾐ0.05</text>
<text x="132.4" y="112.8">+0.1</text>
<text x="132.4" y="113.8">ﾐ0.05</text>
<text x="79.8" y="152.5">+0.1</text>
<text x="79.8" y="153.5">–0.05</text>
<text x="29.3" y="167.1" transform="rotate(-90 29.3 167.1)">0</text>
<text x="30.3" y="167.6" transform="rotate(-90 30.3 167.6)">–0.1</text>
<text x="37.1" y="165.8">+0.1</text>
<text x="37.1" y="166.8">–0.05</text>
</g>
</svg>
